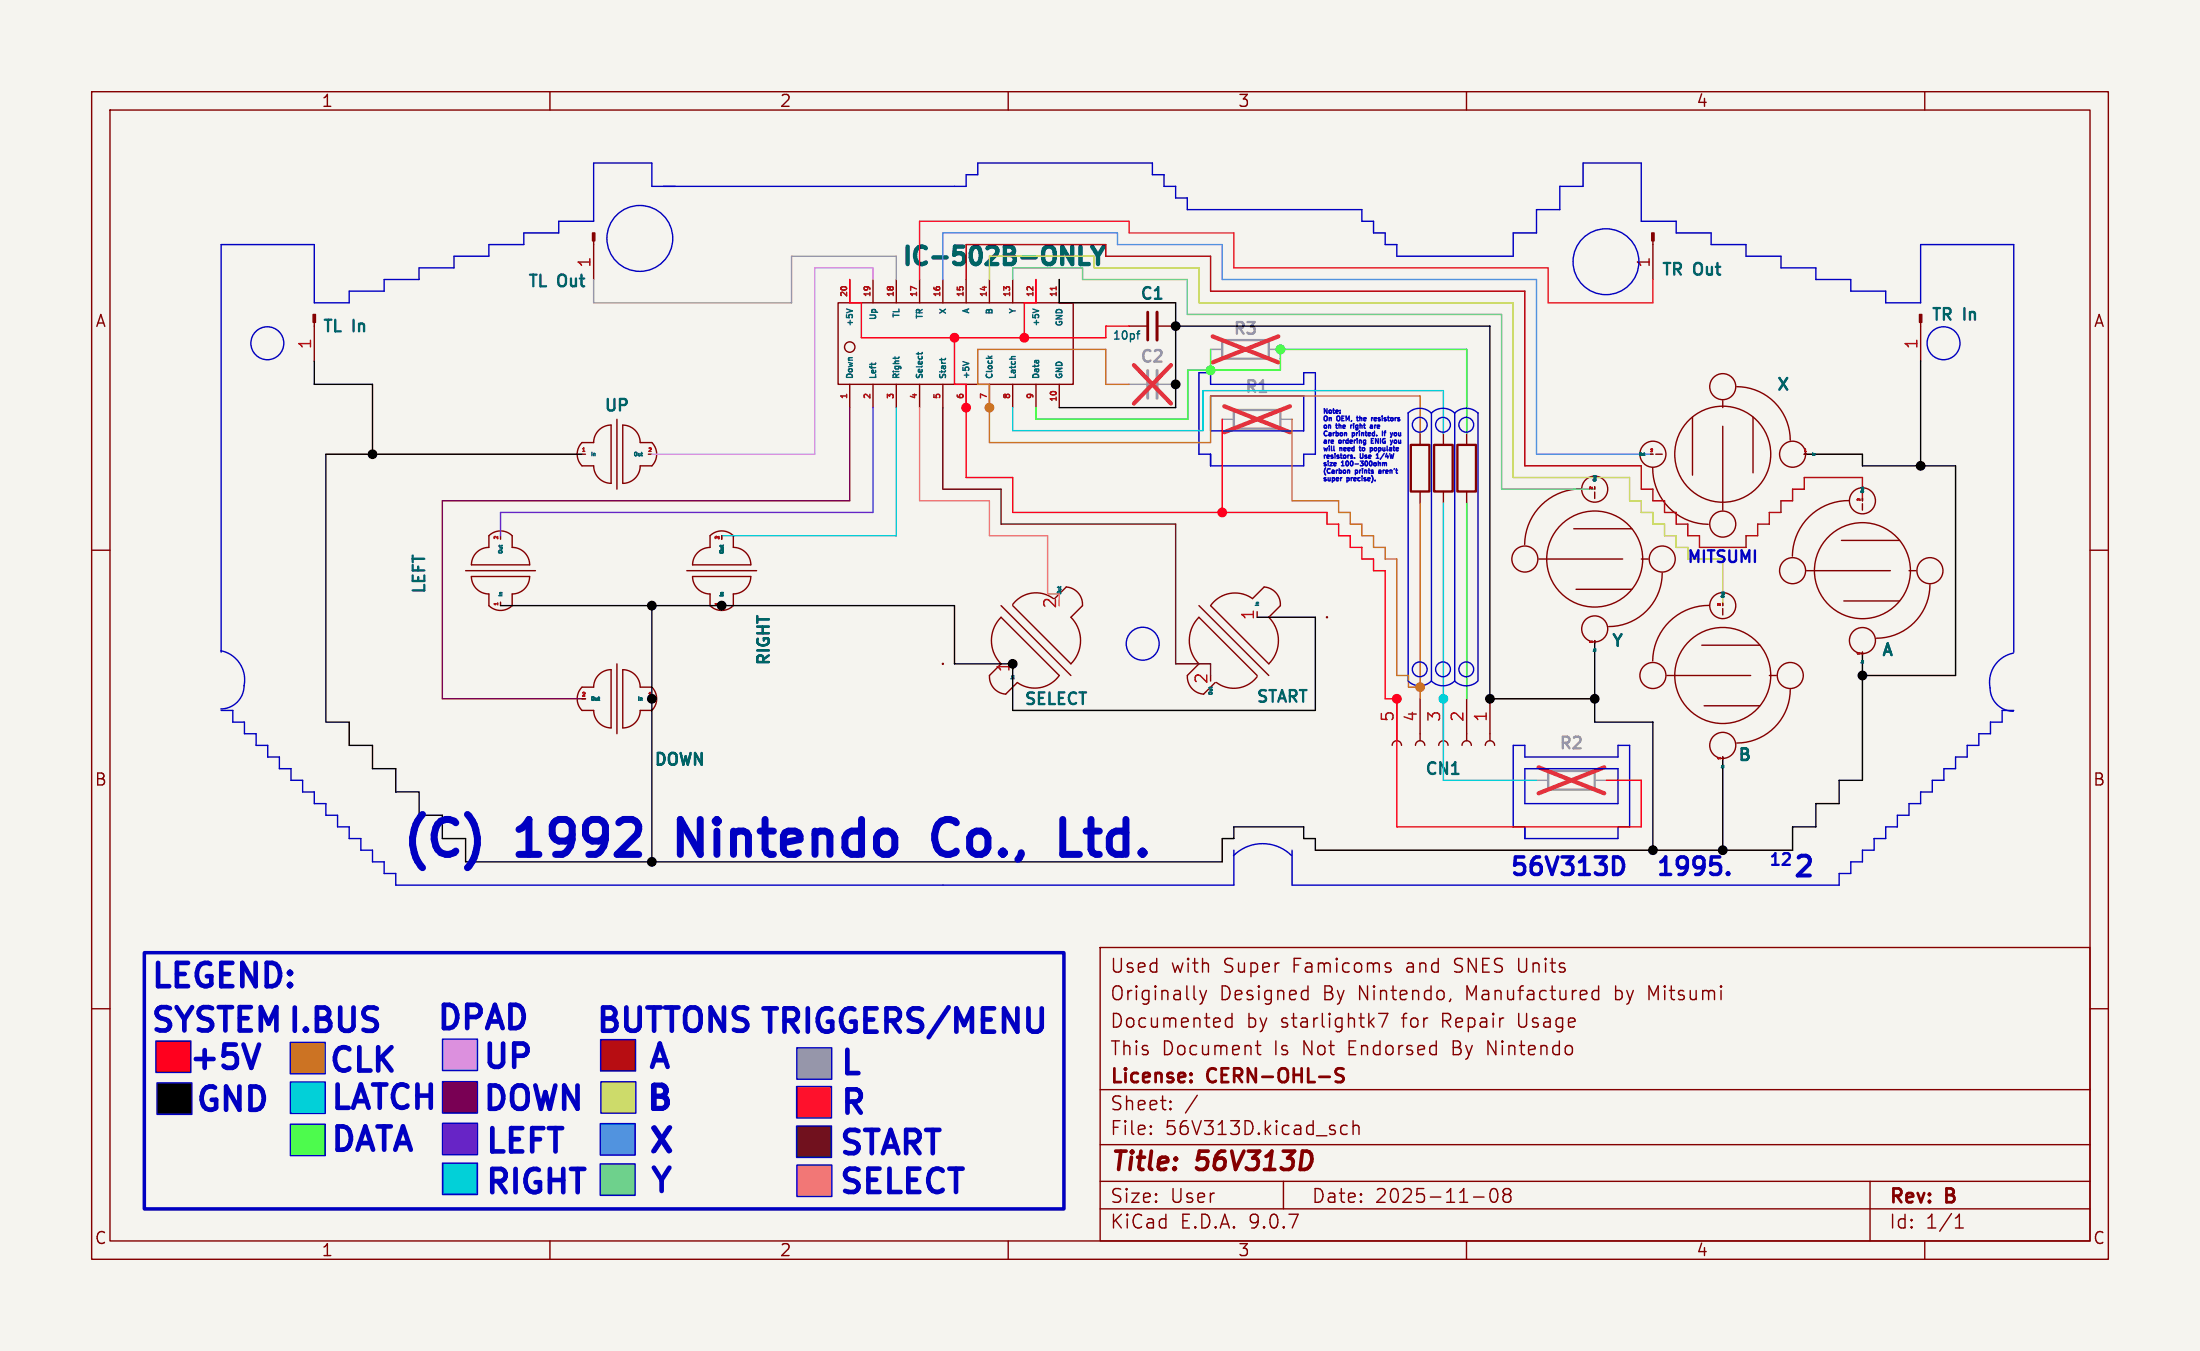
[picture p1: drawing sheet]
<svg xmlns="http://www.w3.org/2000/svg" width="240mm" height="147mm" viewBox="0 0 240 147" stroke-linecap="round" stroke-linejoin="round" font-family="sans-serif">
<path d="M0 0h240v147.3h-240z" fill="#f5f4ef" stroke="#f5f4ef" stroke-width=".11"/>
<g fill="none" stroke="#840000" stroke-width=".15">
<path d="M10 10h220v127.3h-220zM12 12h216v123.3h-216zM60 10v2M110 10v2M160 10v2M210 10v2M10 60h2M228 60h2M10 110h2M120 103.3h108v32h-108zM120 118.8h108M130.3 108.9l.2 .1"/>
<path d="M130.6 119.4l-1.3 2M130.9 108l.4 1M131.3 109l-.2 .4-.2 .1M131.6 108l-.3 1M134.4 110.5v1.5M134.4 111.1l-.4-.1-.3 .3v.4l.1 .2 .2 .1 .4-.1M137 114h.6M137.2 113.5v1.3l.1 .1 .3 .1M142.3 108l.4 .1M142.7 107.5v1.5M142.7 108.9l-.4 .1M150.4 110.5h1l-.6 1.5"/>
<path d="M151.3 105.5l.4 .1 .1 .2-.2 .2h-.3M151.3 105l.4 .1M158.3 108.9l-.2 .3M174.4 108.1l-.4-.1-.3 .3v.4l.1 .2 .2 .1 .4-.1M174.4 107.5v1.5M228 110h2M60 135.3v2M110 135.3v2M120 131.8h108M120 128.8h108M120 124.8h108M125.6 123.6v.1"/>
<path d="M125.6 123.6h-.1l.1 .1M125.6 122.8v.1M125.6 122.8h-.1l.1 .1M127.7 120.9h.1l-.1 .1M127.7 120.9h-.1l.1 .1M127.7 120.1v.1M127.7 120.9v.1M127.7 120.1h.1l-.1 .1M127.7 120.1h-.1l.1 .1M140 128.8v3M146.3 123.4l.3 .3 .4-.1M147 122.8l-.4-.1-.3 .3"/>
<path d="M147.6 122.8a.37 .37 0 0 1 .7 .1v.8M147.6 122.2v1.5M160 135.3v2M160.8 130.5h1.1M162.7 129.7a.36 .36 0 0 1 .4-.1 .36 .36 0 0 1 .2 .3 .88 .88 0 0 1-.2 1.2 .38 .38 0 0 1-.5-.3 1.28 1.28 0 0 1 .1-1.1zM164.3 130.2h-.2a.31 .31 0 0 1-.1-.4 .31 .31 0 0 1 .3-.2l.4 .1a.31 .31 0 0 1 .1 .3 .31 .31 0 0 1-.2 .2M164.3 130.2l-.3 .3 .1 .5 .2 .1 .4-.1 .1-.2v-.4l-.2-.2M164.3 130.2h.3M204 128.8v6.5M210 135.3v2M213.3 133.9h.9M213.3 132.8l.5-.4v1.5"/>
</g>
<path d="M146.6 116.6l-.6-.1a.36 .36 0 0 0-.3 .4 .36 .36 0 0 0 .3 .3 .55 .55 0 0 1 .6 .4 .38 .38 0 0 1-.3 .4l-.6-.1" fill="none" stroke="#840000" stroke-width=".3"/>
<path d="M86.9 122.8h3.8v3.4h-3.8z" fill="#551616"/>
<path d="M86.9 127h3.9v3.5h-3.9z" fill="#ff7878"/>
<path d="M86.9 118.5h3.8v3.4h-3.8z" fill="#f05"/>
<path d="M48.3 117.9h3.8v3.5h-3.8z" fill="#7f0050"/>
<path d="M48.3 113.3h3.8v3.4h-3.8z" fill="#d78ee6"/>
<path d="M65.6 118h3.8v3.4h-3.8z" fill="#c9d535"/>
<path d="M86.9 114.3h3.8v3.4h-3.8z" fill="#989898"/>
<path d="M65.5 122.5h3.8v3.5h-3.8z" fill="#4e90ff"/>
<path d="M65.5 113.4h3.8v3.4h-3.8z" fill="#af0000"/>
<path d="M17.1 118.1h3.8v3.4h-3.8z" fill="#000"/>
<path d="M31.7 113.7h3.8v3.4h-3.8z" fill="#cc731f"/>
<path d="M65.5 126.9h3.8v3.4h-3.8z" fill="#5bc96a"/>
<path d="M17 113.5h3.8v3.4h-3.8z" fill="#f00"/>
<path d="M48.3 126.8h3.8v3.5h-3.8z" fill="#00acb4"/>
<path d="M48.3 122.5h3.8v3.4h-3.8z" fill="#671dff"/>
<path d="M31.7 122.6h3.8v3.4h-3.8z" fill="#00ff03"/>
<path d="M31.7 118h3.8v3.4h-3.8z" fill="#00e7f6"/>
<path d="M133.3 37.1h5.1v2h-5.1zM134.6 44.7h5.1v2h-5.1zM168.9 84.1h5.1v2h-5.1z" fill="none" stroke="#9c9b98" stroke-width=".25"/>
<path d="M132.1 38.1h1.2M138.4 38.1h1.3M123.2 41.9h2M126.2 41.9h2.1M133.3 45.7h1.3M139.7 45.7h1.3M167.6 85.1h1.3M174 85.1h1.3" fill="none" stroke="#9c9b98" stroke-width=".15"/>
<path d="M123.7 39.8l4.1 4.2M127.8 39.8l-4.1 4.2M132.3 36.7l7.2 2.8M139.5 36.7l-7.2 2.8M133.6 44.3l7.1 2.8M140.7 44.3l-7.1 2.8M167.9 83.7l7.1 2.8M175 83.7l-7.1 2.8" fill="none" stroke="#e12e31" stroke-width=".46"/>
<path d="M153.9 48.5h2.1v5.1h-2.1zM156.5 48.5h2v5.1h-2zM159 48.5h2v5.1h-2z" fill="none" stroke="#840000" stroke-width=".25"/>
<g fill="none" stroke="#840000" stroke-width=".15">
<path d="M34.3 35.2v4.2M64.8 26.3v4.2M91.4 33h25.7v8.9h-25.7zM92.7 30.5v2.5M95.2 30.5v2.5M97.8 30.5v2.5M100.3 30.5v2.5M102.9 30.5v2.5M105.4 30.5v2.5M107.9 30.5v2.5M110.5 30.5v2.5M113 30.5v2.5"/>
<path d="M115.6 30.5v2.5M123.2 35.6h2M126.2 35.6h2.1M180.3 26.3v4.2M209.5 35.2v4.2M53.3 58.4a1.8 1.8 0 0 1 2.6 0v1.3a1.91 1.91 0 0 1 1.9 1.9h-6.4a1.91 1.91 0 0 1 1.9-1.9zM54.6 58.4v.4M63.5 48.3h1.3a1.9 1.9 0 0 1 1.9-1.9v6.3a1.91 1.91 0 0 1-1.9-1.9h-1.3a1.8 1.8 0 0 1 0-2.5zM63.5 49.5h.4M67.3 45.7v7.6M67.9 46.4a1.91 1.91 0 0 1 1.9 1.9h1.3a1.8 1.8 0 0 1 0 2.5h-1.3a1.91 1.91 0 0 1-1.9 1.9zM70.7 49.5h.4"/>
<path d="M78.7 58.4v.4M92.7 41.9v2.6M95.2 41.9v2.6M97.8 41.9v2.6M100.3 41.9v2.6M102.9 41.9v2.6M105.4 41.9v2.6M107.9 41.9v2.6M110.5 41.9v2.6M113 41.9v2.6M115.6 41.9v2.6M154.9 47.2v1.3"/>
<path d="M154.9 53.6v1.3M157.5 47.2v1.3M157.5 53.6v1.3M160 47.2v1.3M160 53.6v1.3M171.7 57.7h6.4M172.5 53.3a6.1 6.1 0 0 0-6.2 6.1M174 53.1v.2M174 53.7v.7M180.1 49.5h.2M180.3 51a6.1 6.1 0 0 0 6.1 6.2M180.7 49.5h.7"/>
<path d="M184.7 45.5v6.3M188 43.7v.7M188 46.5v9.1M189.5 42.2a5.8 5.8 0 0 1 5.8 5.8M191.3 45.5v6.1M196.8 49.5h.3M200.9 58.9h6.4M201.7 54.6a6.1 6.1 0 0 0-6.1 6M203.2 54.4v.2M203.2 54.9v.7M50.8 62.2h7.6M51.4 62.9h6.4a1.91 1.91 0 0 1-1.9 1.9v1.2a1.8 1.8 0 0 1-2.6 0v-1.2a1.9 1.9 0 0 1-1.9-1.9z"/>
<path d="M54.6 65.7v.3M63.5 74.9h1.3a1.91 1.91 0 0 1 1.9-1.9v6.4a1.91 1.91 0 0 1-1.9-1.9h-1.3a1.8 1.8 0 0 1 0-2.6zM63.5 76.2h.4M67.3 72.4v7.6M67.9 73a1.91 1.91 0 0 1 1.9 1.9h1.3a1.8 1.8 0 0 1 0 2.6h-1.3a1.9 1.9 0 0 1-1.9 1.9zM70.7 76.2h.4M74.9 62.2h7.6M75.6 62.9h6.3a1.91 1.91 0 0 1-1.9 1.9v1.2a1.8 1.8 0 0 1-2.5 0v-1.2a1.9 1.9 0 0 1-1.9-1.9zM78.7 65.7v.3M81.9 61.6h-6.3a1.91 1.91 0 0 1 1.9-1.9v-1.3a1.8 1.8 0 0 1 2.5 0v1.3a1.91 1.91 0 0 1 1.9 1.9M107.9 73.7l1.3-1.3a3.6 3.6 0 0 1 0-5.1l6.4 6.4a3.3 3.3 0 0 1-4.6 .7l-1.3 1.3a1.91 1.91 0 0 1-1.7-2M109.2 66l7.6 7.7"/>
<path d="M114.9 65.3a3.2 3.2 0 0 0-4.4 .6M115.1 65.3l1.2-1.3a1.91 1.91 0 0 1 1.8 2l-1.3 1.3a3.6 3.6 0 0 1 0 5.1l-6.3-6.4M130.8 66l7.6 7.7M137.2 73.7l-6.4-6.4a3.6 3.6 0 0 0 0 5.1l-1.3 1.3a1.91 1.91 0 0 0 1.8 2l1.3-1.3M137.2 73.8a3.2 3.2 0 0 1-4.5 .6M139.7 66a1.91 1.91 0 0 0-1.8-2l-1.2 1.3a3.3 3.3 0 0 0-4.6 .7l6.3 6.4a3.6 3.6 0 0 0 0-5.1l1.3-1.3M152.4 76.2v4.6M154.9 76.2v4.6M157.5 76.2v4.6M160 76.2v4.6M162.6 76.2v4.6M167.9 61h9.1"/>
<path d="M172 64.3h6.1M174 69.9v.2M179.1 61h.7M181.4 62.5a5.8 5.8 0 0 1-5.9 5.8M181.9 73.7h9.1M185.7 70.4h6.3M185.9 77h6.1M186.5 66a6.1 6.1 0 0 0-6.2 6.1M188 65.8v.2M188 66.4v.7M193 73.7h.8M195.3 75.2a5.8 5.8 0 0 1-5.8 5.8"/>
<path d="M197.1 62.2h9.1M201.2 65.5h6.1M203.2 71.1v.3M208.3 62.2h.7M210.6 63.8a5.8 5.8 0 0 1-5.9 5.8M151.9 81.3a.51 .51 0 0 1 .5-.5 .51 .51 0 0 1 .5 .5M154.4 81.3a.51 .51 0 0 1 .5-.5 .51 .51 0 0 1 .5 .5M157 81.3a.51 .51 0 0 1 .5-.5 .51 .51 0 0 1 .5 .5M159.5 81.3a.51 .51 0 0 1 .5-.5 .51 .51 0 0 1 .5 .5M162.1 81.3a.51 .51 0 0 1 .5-.5 .51 .51 0 0 1 .5 .5M188 82.6v.2"/>
<circle cx="92.7" cy="37.8" r=".57"/>
<circle cx="174" cy="53.3" r="1.42"/>
<circle cx="180.3" cy="49.5" r="1.42"/>
<circle cx="188" cy="49.5" r="5.2"/>
<circle cx="188" cy="42.2" r="1.42"/>
<circle cx="188" cy="57.1" r="1.42"/>
<circle cx="195.6" cy="49.5" r="1.42"/>
<circle cx="203.2" cy="54.6" r="1.42"/>
<circle cx="166.4" cy="61" r="1.42"/>
<circle cx="174" cy="61" r="5.2"/>
<circle cx="174" cy="68.6" r="1.42"/>
<circle cx="180.3" cy="73.7" r="1.42"/>
<circle cx="181.4" cy="61" r="1.42"/>
<circle cx="188" cy="73.7" r="5.2"/>
<circle cx="188" cy="66" r="1.42"/>
<circle cx="195.3" cy="73.7" r="1.42"/>
<circle cx="195.6" cy="62.2" r="1.42"/>
<circle cx="203.2" cy="62.2" r="5.2"/>
<circle cx="203.2" cy="69.8" r="1.42"/>
<circle cx="210.6" cy="62.2" r="1.42"/>
<circle cx="188" cy="81.3" r="1.42"/>
</g>
<g fill="none" stroke="#006464" stroke-width=".15">
<path d="M92.4 33.7l.6 .2-.6 .2M95.1 39.6v.2M95.5 39.6h.1M97.7 38.9v.3M98.1 38.9l-.1 .2M100.2 38.4v.3M100.6 38.4l-.1 .2h-.5M102.7 39.1v.2M103.2 39.1l-.1 .1h-.6M105.1 39.4l.6 .2M107.8 38.8l.3 .3M108.2 38.8l-.2 .2"/>
<path d="M110.8 38.9h-.4v.2M112.7 33.7l.6 .2-.6 .2M124 36.4h.4M124.4 36.1l-.3 .1v.8M54.5 59.4v.2M54.8 59.4l-.1 .1h-.3M64.6 49.3v.4M69.2 49.4l.1-.1 .2 .1M69.9 49.4h.2M70 49.3v.3l.1 .1M78.7 59.4v.2M78.9 59.4v.1h-.4"/>
<path d="M173.8 52.4h.1M173.8 51.9h.3M173.9 52.4h.1M173.9 51.9v.1M173.9 52h.2M173.9 52.2h.2M174 52.3h-.1l-.1 .1M174.1 51.9h.1M178.9 49.6v-.2h.1l.1 .2M179.2 49.5v.1M179.3 49.5v.1M179.3 49.6h-.1"/>
<path d="M179.4 49.5h.1M179.4 49.4l.1 .2M197.8 49.4v.2M197.9 49.5v.1M197.9 49.5h.1v.1M203.1 53.6v.1h.1M203.1 53.2h.2M203.1 53.6h.1M203.1 53.1v.1M203.1 53.3h.2M203.1 53.4h.2M203.2 53.5l-.1 .1"/>
<path d="M203.3 53.1v.1M54.4 65h.4M54.5 60l-.1 .1 .1 .2M64.6 76.1l.1-.1 .1 .1M65.3 76v.3M69.7 76v.4M69.9 76.1h.1v.3M78.5 65h.4M78.7 60l-.2 .1 .2 .2M110.3 74h.3M110.4 73.8h.2M110.4 73.8h.1"/>
<path d="M115.4 64h.3M115.5 64.5l-.1 .1 .1 .2M115.5 64v.1M115.7 64h.1M132 75.5l-.1 .1 .1 .1M137 66h.3M173.8 71h.3M173.9 70.8v.1M173.9 70.9h.2M174.1 70.8h-.2M187.8 65l.1 .1h.1M187.8 64.6h.2"/>
<path d="M187.8 65h.1M187.9 64.6v.1M187.9 64.7h.2M187.9 64.9h.1M188 65h-.2M188.1 64.6h.1M203.1 72.3h.2M203.1 72.2h.2M203.2 72.1v.1M203.3 72l-.1 .1M187.8 83.7h.3M187.9 83.6h.2"/>
<path d="M187.9 83.6h.1M188.1 83.5h-.2v.1"/>
</g>
<g fill="none" stroke="#a90000" stroke-width=".15">
<path d="M100 31.5l-.6-.3v.5M107.4 31.2v.4M112.1 31.3h.2M112.7 31.3v.4M115.2 31.3v.3M54.3 58.5v.2l-.2-.2h-.2M63.6 49.2h.2M71 48.9h.1M71 48.9v.1l-.2 .2h.2M78.4 58.5v.2l-.2-.2h-.1M92.4 43v.4M173.5 53.2h-.1"/>
<path d="M173.5 53.2h.1M173.7 53.1v.2l-.2-.1M180.2 49l.1 .1-.2 .1h.2M196.9 49.2h.1M196.9 49.1l.1-.1v.2M202.9 54.4v.2l-.2-.2v.1M54.3 65.7v.3M63.8 75.5v.2l-.2 .2h.2M70.8 75.9h.2M78.4 65.7v.3M173.7 69.9v.1M173.7 70h-.3h.1"/>
<path d="M187.7 65.8v.2l-.2-.2-.1 .1M202.9 71.2v.1M202.9 71.2h-.2v.1M187.7 82.6v.1M187.7 82.7h-.3h.1"/>
</g>
<path d="M125.2 40.4v3" fill="none" stroke="#9c9b98" stroke-width=".3"/>
<path d="M126.2 40.4v3" fill="none" stroke="#9c9b98" stroke-width=".33"/>
<g fill="#840000" stroke="#840000" stroke-width=".11">
<circle cx="144.8" cy="67.3" r=".08"/>
<circle cx="102.9" cy="72.4" r=".08"/>
</g>
<g fill="#840000" stroke="#840000" stroke-width=".15">
<path d="M209.4 34.3h.3v.9h-.3z"/>
<path d="M180.2 25.4h.3v.9h-.3z"/>
<path d="M64.6 25.4h.3v.9h-.3z"/>
<path d="M34.2 34.3h.2v.9h-.2z"/>
</g>
<path d="M117.9 26.9v1.9h.9M119.2 26.9l.6 1M119.8 27.9v.9M120.4 26.9l-.6 1" fill="none" stroke="#006464" stroke-width=".48"/>
<path d="M125.2 34v3.1" fill="none" stroke="#840000" stroke-width=".3"/>
<path d="M126.2 34v3.1" fill="none" stroke="#840000" stroke-width=".33"/>
<g fill="none" stroke="#0000c2" stroke-width=".15">
<path d="M130.8 40.6h1.3v1.3h10.1v-1.3h1.3v8.9h-1.3v1.3h-10.1v-1.3h-1.3zM132.1 43.2h10.1v3.8h-10.1zM144.8 44.6v.5l-.3-.5v.5M145.3 48.6v.5M145.5 44.6v.4M145.5 48.6v.5l.1 .1M145.7 49.5h-.1M145.7 49.5h.1M145.8 50.8h-.1M145.8 50.5v.1h-.3M145.8 46.2v.4M146.1 46.2v.5"/>
<path d="M146.2 45h.1M146.2 44.8h.1M146.3 49.5v.4M146.5 50.3v.5M146.9 47.2v.3M147 51.3v.3M147.1 51.3h-.1M147.1 47.8v.5M147.2 51.3l.1 .3M147.4 46.4v.3M147.4 49.7v.1l.2 .1M147.4 50.3h.1"/>
<path d="M147.6 49.9h-.3M147.6 49.9h.1M147.7 48.6v.6M147.8 49.9v.1M148 45.5h.2M148.1 45.4v.4l.1 .1M148.4 48.6v.5l.1 .1M148.4 45.4v.5M148.4 46.2v.5M148.4 49.5v.4M148.7 49.5v.4M148.8 46.2v.4"/>
<path d="M149 47v.4M149.4 51.1v.4M149.6 47.8v.5h.3M149.6 48.8l.1 .1-.1 .3M149.7 46.4v.3M149.7 46.5l-.2 .1 .1 .1h.1M149.7 45.5h.1M149.9 45.7h.3v-.1h-.3l.1 .3h.2M150 47v.5M150 48.8v.3h.2M150 46.4v.3M150 52.4h.1"/>
<path d="M150.1 46.4l-.1 .1M150.2 50h.2M150.2 47.5h.1M150.3 49.5v.5M150.4 50.3v.5M150.6 51.3l.1 .3M150.7 51.4l-.3 .1 .1 .1h.2M150.8 45.4h.1M150.8 47v.5M150.8 50.5v.3M150.9 50.5h-.1M151 49.4l-.4 .7"/>
<path d="M151 50.5h.1M151 50.5v.3M151.1 47.1v.4M151.1 50.5h-.1M151.2 50.5l.1 .3M151.3 48.6v.5M151.5 45.4v.4M152.1 48.6v.5M152.1 51.1v.1M152.4 48.3h-.1M152.4 51.1v.4M152.4 47.3l-.1-.1-.2 .1 .1 .2h.1l.1-.1"/>
<path d="M152.4 48.1l-.1-.1-.2 .1v.2h.2M152.4 48.2v.1M153.6 45a1.8 1.8 0 0 1 2.6 0 1.8 1.8 0 0 1 2.5 0 1.8 1.8 0 0 1 2.5 0M153.6 45v29.2M156.2 45v29.2M158.7 45v29.2M161.3 45v29.2M24.1 71a3.3 3.3 0 0 1 2.5 4 2.54 2.54 0 0 1-2.5 2.3M24.1 71.1v-44.4h10.2v6.3h3.8v-1.2h3.8v-1.3h3.8v-1.3h3.8v-1.3h3.8v-1.2h3.8v-1.3h3.9v-1.3h3.8v-6.3h6.3v2.5h34.3v-1.2h1.3v-1.3h19v1.3h1.3v1.2h1.3v1.3h1.2v1.3h19.1v1.2h1.3v1.3h1.2v1.3h1.3v1.2h12.7v-2.5h2.5v-2.5h2.6v-2.6h2.5v-2.5h6.4v6.3h3.8v1.3h3.8v1.3h3.8v1.2h3.8v1.3h3.8v1.3h3.8v1.3h3.8v1.2h3.8v-6.3h10.2v44.4M24.1 77.5h1.3v1.2h1.3v1.3h1.2v1.3h1.3v1.3h1.3v1.2h1.2v1.3h1.3v1.3h1.3v1.2h1.3v1.3h1.2v1.3h1.3v1.2h1.3v1.3h1.2v1.3h1.3M153.6 74.3a1.8 1.8 0 0 0 2.6 0 1.8 1.8 0 0 0 2.5 0 1.8 1.8 0 0 0 2.5 0M219.7 71.2a3.4 3.4 0 0 0-1.5 5.9l.8 .4 .7 .1"/>
<path d="M219.7 77.5h-1.3v1.2h-1.2v1.3h-1.3v1.3h-1.3v1.3h-1.2v1.2h-1.3v1.3h-1.3v1.3h-1.3v1.2h-1.2v1.3h-1.3v1.3h-1.3v1.2h-1.2v1.3h-1.3v1.3h-1.3v1.3h-1.2v1.2h-59.7v-3.8M134.6 93.3a4.5 4.5 0 0 1 6.3 0M134.6 92.7v3.8h-91.4M165.1 81.3h1.3v1.3h10.1v-1.3h1.3v8.9h-1.3v1.2h-10.1v-1.2h-1.3zM166.4 83.8h10.1v3.8h-10.1zM17 113.5h3.8v3.4h-3.8zM17.1 118.1h3.8v3.4h-3.8zM31.7 113.7h3.8v3.4h-3.8zM31.7 118h3.8v3.4h-3.8zM48.3 117.9h3.8v3.5h-3.8zM48.3 113.3h3.8v3.4h-3.8zM65.5 113.4h3.8v3.4h-3.8z"/>
<path d="M65.6 118h3.8v3.4h-3.8zM86.9 118.5h3.8v3.4h-3.8zM86.9 114.3h3.8v3.4h-3.8zM31.7 122.6h3.8v3.4h-3.8zM48.3 126.8h3.8v3.5h-3.8zM48.3 122.5h3.8v3.4h-3.8zM65.5 126.9h3.8v3.4h-3.8zM65.5 122.5h3.8v3.5h-3.8zM86.9 122.8h3.8v3.4h-3.8zM86.9 127h3.9v3.5h-3.9z"/>
<circle cx="29.2" cy="37.4" r="1.8"/>
<circle cx="69.8" cy="26" r="3.6"/>
<circle cx="175.2" cy="28.5" r="3.6"/>
<circle cx="212" cy="37.4" r="1.8"/>
<circle cx="154.9" cy="46.3" r=".81"/>
<circle cx="157.4" cy="46.3" r=".81"/>
<circle cx="160" cy="46.3" r=".81"/>
<circle cx="124.7" cy="70.2" r="1.8"/>
<circle cx="154.9" cy="73" r=".81"/>
<circle cx="157.4" cy="73" r=".81"/>
<circle cx="160" cy="73" r=".81"/>
</g>
<path d="M123.2 41.9h-2.6v-3.8h-13.9v3.8h1.2v6.4h24.2v-5.1h22.8v4M141 45.7v8.9h5v1.3h1.3v1.3h1.3v1.2h1.3v1.3h1.2v1.3h1.3v12.7h1.3v1.2h1.2M154.9 54.9v21.3" fill="none" stroke="#cc731f" stroke-width=".15"/>
<path d="M100.3 30.5v-6.4h22.9v1.3h11.4v3.8h34.3v3.8h11.4v-2.5" fill="none" stroke="#f05" stroke-width=".15"/>
<path d="M102.9 30.5v-5.1h19v1.3h11.4v3.8h34.3v19h12.7" fill="none" stroke="#4e90ff" stroke-width=".15"/>
<path d="M105.4 30.5v-3.8h15.2v1.2h11.5v3.9h34.3v19h12.7v2.5h1.2v1.3h1.3v1.3h1.3v1.3h1.2v1.2h1.3v1.3h5.1v-1.3h1.3v-1.2h1.2v-1.3h1.3v-1.3h1.3v-1.3h1.2v-1.2h6.4v2.5" fill="none" stroke="#af0000" stroke-width=".15"/>
<path d="M92.7 30.5v2.5h1.3v3.8h26.6v-1.2h2.6M104.1 36.8v5.1h1.3v10.2h5.1v3.8h34.3v1.3h1.2v1.2h1.3v1.3h1.3v1.3h1.3v1.2h1.2v14h1.3v14h26.7v-5.1h-3.8M113 30.5v2.5h-1.2v3.8M133.3 45.7v10.2" fill="none" stroke="#f00" stroke-width=".15"/>
<path d="M100.3 44.5v10.1h7.6v3.8h6.4v6.4h1.3v1.2" fill="none" stroke="#ff7878" stroke-width=".15"/>
<path d="M34.3 39.4v2.5h6.3v7.6M115.6 30.5v2.5h12.7v11.5h-12.7M128.3 35.6h34.3v40.6h11.4M209.5 39.4v11.4M63.5 49.5h-27.9v29.2h2.5v2.6h2.5v2.5h2.6v2.6h2.5v2.5M196.8 49.5h6.4v1.3h10.2v22.9h-10.2M54.6 66h49.5v6.4h6.4v5.1h33v-10.2h-6.3M71.1 66v28M174 69.9v8.8h6.3v14M203.2 71.1v14h-2.5v2.5h-2.6v2.6h-2.5v2.5h-52.1v-1.3h-1.3v-1.2h-7.6v1.2h-1.3v2.6h-82.5M188 82.6v10.1" fill="none" stroke="#000" stroke-width=".15"/>
<path d="M102.9 44.5v8.8h6.3v3.9h19.1v15.2h3.8v1.3" fill="none" stroke="#551616" stroke-width=".15"/>
<path d="M110.5 44.5v2.5h20.8v-4.4h26.2v4.6M157.5 54.9v30.2h10.1" fill="none" stroke="#00e7f6" stroke-width=".15"/>
<path d="M110.5 29.2h7.6v1.3h11.4v3.8h34.3v19h10.2" fill="none" stroke="#5bc96a" stroke-width=".15"/>
<path d="M95.2 30.5v-1.3h-6.3v20.3h-17.8" fill="none" stroke="#d78ee6" stroke-width=".15"/>
<path d="M132.1 38.1v2.3h-2.5v5.3h-16.6v-1.2M139.7 39.1h.1M132.1 40.4h7.6v-2.3h20.3v9.1M160 54.9v21.3" fill="none" stroke="#00ff03" stroke-width=".15"/>
<path d="M107.9 27.9h11.5v1.3h11.4v3.8h34.3v19.1h12.7v2.5h1.3v1.3h1.2v1.3h1.3v1.2h1.3v1.3h1.2v1.3h3.9v5" fill="none" stroke="#c9d535" stroke-width=".15"/>
<path d="M97.8 27.9h-11.4v5.1h-21.6v-2.5" fill="none" stroke="#989898" stroke-width=".15"/>
<path d="M92.7 44.5v10.1h-44.4v21.6h15.2" fill="none" stroke="#7f0050" stroke-width=".15"/>
<path d="M95.2 44.5v11.4h-40.6v2.5" fill="none" stroke="#671dff" stroke-width=".15"/>
<path d="M97.8 44.5v13.9h-19.1" fill="none" stroke="#00acb4" stroke-width=".15"/>
<path d="M28.3 113.9l-.9 2.5M113.7 110v2l-.2 .3-.3 .2" fill="none" stroke="#0000c2" stroke-width=".51"/>
<path d="M176 93.4h.5a1.04 1.04 0 0 1 .5 1.7l-.2 .2-.3 .1h-.5M188.5 95.2l.1 .1-.1 .1M188.5 95.2l-.1 .1 .1 .1M188.5 95.2v.2M15.7 103.9h100.4v27.9h-100.4z" fill="none" stroke="#0000c2" stroke-width=".38"/>
<path d="M103.6 89.4a1.28 1.28 0 0 0-1.4 .9 2.44 2.44 0 0 0 .5 2.7l.6 .2h.3M116 93.2h1.8M118.5 90.6h1.4" fill="none" stroke="#0000c2" stroke-width=".76"/>
<g fill="#000" stroke="#000" stroke-width=".15">
<circle cx="128.3" cy="35.6" r=".46"/>
<circle cx="40.6" cy="49.5" r=".46"/>
<circle cx="128.3" cy="41.9" r=".46"/>
<circle cx="209.5" cy="50.8" r=".46"/>
<circle cx="71.1" cy="76.2" r=".46"/>
<circle cx="71.1" cy="66" r=".46"/>
<circle cx="78.7" cy="66" r=".46"/>
<circle cx="110.5" cy="72.4" r=".46"/>
<circle cx="162.6" cy="76.2" r=".46"/>
<circle cx="174" cy="76.2" r=".46"/>
<circle cx="203.2" cy="73.7" r=".46"/>
<circle cx="71.1" cy="94" r=".46"/>
<circle cx="180.3" cy="92.7" r=".46"/>
<circle cx="188" cy="92.7" r=".46"/>
</g>
<g fill="#00ff03" stroke="#00ff03" stroke-width=".15">
<circle cx="132.1" cy="40.4" r=".46"/>
<circle cx="139.7" cy="38.1" r=".46"/>
</g>
<g fill="#f00" stroke="#f00" stroke-width=".15">
<circle cx="152.4" cy="76.2" r=".46"/>
<circle cx="111.8" cy="36.8" r=".46"/>
<circle cx="133.3" cy="55.9" r=".46"/>
<circle cx="105.4" cy="44.5" r=".46"/>
<circle cx="104.1" cy="36.8" r=".46"/>
</g>
<g fill="#cc731f" stroke="#cc731f" stroke-width=".15">
<circle cx="107.9" cy="44.5" r=".46"/>
<circle cx="154.9" cy="74.9" r=".46"/>
</g>
<circle cx="157.5" cy="76.2" r=".46" fill="#00e7f6" stroke="#00e7f6" stroke-width=".15"/>
<g font-size="5.3" fill="#0000c2">
<text x="43.3" y="94.5">(C)</text>
<text x="56.7" y="94.5">1992</text>
<text x="75.6" y="94.5">Nintendo</text>
<text x="105.1" y="94.5">Co.,</text>
<text x="120.4" y="94.5">Ltd.</text>
</g>
<g font-size="3.5" fill="#0000c2">
<text x="16.1" y="113.2">SYSTEMI.BUS</text>
<text x="16.1" y="108.4">LEGEND:</text>
<text x="47.3" y="113">DPAD</text>
<text x="64.7" y="113.3">BUTTONS TRIGGERS/MENU</text>
<text x="20.3" y="117.3">+5V</text>
<text x="35.6" y="117.6">CLK</text>
<text x="52.3" y="117.2">UP</text>
<text x="70.4" y="117.2">A</text>
<text x="91.3" y="117.9">L</text>
<text x="21" y="121.9">GND</text>
<text x="35.7" y="121.7">LATCH</text>
<text x="52.3" y="121.8">DOWN</text>
<text x="70.2" y="121.8">B</text>
<text x="91.3" y="122.2">R</text>
<text x="35.7" y="126.3">DATA</text>
<text x="52.6" y="130.9">RIGHT</text>
<text x="52.6" y="126.4">LEFT</text>
<text x="70.4" y="126.4">X</text>
<text x="70.6" y="130.8">Y</text>
<text x="91.2" y="130.9">SELECT</text>
<text x="91.2" y="126.6">START</text>
</g>
<text font-size="3" fill="#0000c2" x="195.4" y="96.2">2</text>
<g font-size="2.8" fill="#840000">
<text x="121" y="128.2">Title:</text>
<text x="130.7" y="128.2">56V313D</text>
</g>
<text font-size="2.7" fill="#989898" x="98" y="29.6">IC-502B-ONLY</text>
<g font-size="2.7" fill="#0000c2">
<text x="164.5" y="96">56V313D</text>
<text x="180.4" y="96">1995.</text>
</g>
<g font-size="2.1" fill="#840000">
<text x="121" y="106.3">Used</text>
<text x="127.8" y="106.3">with</text>
<text x="133.6" y="106.3">Super</text>
<text x="141.2" y="106.3">Famicoms</text>
<text x="153.7" y="106.3">and</text>
<text x="159.1" y="106.3">SNES Units</text>
<text x="121" y="112.3">Documented</text>
<text x="121" y="109.3">Originally</text>
<text x="133" y="109.3">Designed</text>
<text x="136" y="112.3">by</text>
<text x="139.8" y="112.3">starlightk7</text>
<text x="144.4" y="109.3">By</text>
<text x="148.4" y="109.3">Nintendo,</text>
<text x="153.1" y="112.3">for</text>
<text x="157.6" y="112.3">Repair</text>
<text x="160.2" y="109.3">Manufactured</text>
<text x="166" y="112.3">Usage</text>
<text x="176.6" y="109.3">by</text>
<text x="180.4" y="109.3">Mitsumi</text>
<text x="121" y="118.5">License:</text>
<text x="121" y="115.3">This</text>
<text x="126.8" y="115.3">Document</text>
<text x="131.8" y="118.5">CERN-OHL-S</text>
<text x="139.1" y="115.3">Is</text>
<text x="142.3" y="115.3">Not</text>
<text x="147.4" y="115.3">Endorsed</text>
<text x="158.9" y="115.3">By</text>
<text x="162.8" y="115.3">Nintendo</text>
<text x="121" y="124">File:</text>
<text x="121" y="121.3">Sheet:</text>
<text x="127.1" y="124">56V313D.kicad_sch</text>
<text x="121" y="131.4">Size:</text>
<text x="127.7" y="131.4">User</text>
<text x="143" y="131.4">Date:</text>
<text x="150" y="131.4">2025-11-08</text>
<text x="206" y="131.6">Rev:</text>
<text x="212.4" y="131.6">B</text>
<text x="121" y="134.2">KiCad</text>
<text x="128.8" y="134.2">E.D.A.</text>
<text x="136.3" y="134.2">9.0.7</text>
<text x="206" y="134.2">Id:</text>
<text x="210.1" y="134.2">1/1</text>
</g>
<g font-size="1.8" fill="#840000">
<text x="35" y="11.9">1</text>
<text x="85" y="11.9">2</text>
<text x="135" y="11.9">3</text>
<text x="185" y="11.9">4</text>
<text x="10.3" y="35.9">A</text>
<text x="228.4" y="35.9">A</text>
<text x="10.3" y="85.9">B</text>
<text x="228.3" y="85.9">B</text>
<text x="10.3" y="135.9">C</text>
<text x="35" y="137.2">1</text>
<text x="85" y="137.2">2</text>
<text x="135" y="137.2">3</text>
<text x="185" y="137.2">4</text>
<text x="228.3" y="135.9">C</text>
</g>
<g font-size="1.8" fill="#a90000">
<text x="64.5" y="29.3" transform="rotate(-90 64.5 29.3)">1</text>
<text x="180.1" y="29.3" transform="rotate(-90 180.1 29.3)">1</text>
<text x="34" y="38.2" transform="rotate(-90 34 38.2)">1</text>
<text x="209.3" y="38.2" transform="rotate(-90 209.3 38.2)">1</text>
<text x="115.3" y="66.4" transform="rotate(-90 115.3 66.4)">2</text>
<text x="136.9" y="67.7" transform="rotate(-90 136.9 67.7)">1</text>
<text x="110.2" y="73.4" transform="rotate(-90 110.2 73.4)">1</text>
<text x="131.8" y="74.7" transform="rotate(-90 131.8 74.7)">2</text>
<text x="152.1" y="78.8" transform="rotate(-90 152.1 78.8)">5</text>
<text x="154.7" y="78.8" transform="rotate(-90 154.7 78.8)">4</text>
<text x="157.2" y="78.8" transform="rotate(-90 157.2 78.8)">3</text>
<text x="159.8" y="78.8" transform="rotate(-90 159.8 78.8)">2</text>
<text x="162.3" y="78.8" transform="rotate(-90 162.3 78.8)">1</text>
</g>
<g font-size="1.8" fill="#006464">
<text x="57.4" y="31.7">TL</text>
<text x="60.9" y="31.7">Out</text>
<text x="124.2" y="33">C1</text>
<text x="181.1" y="30.4">TR</text>
<text x="184.9" y="30.4">Out</text>
<text x="210.6" y="35.3">TR</text>
<text x="214.3" y="35.3">In</text>
<text x="35.1" y="36.6">TL</text>
<text x="38.5" y="36.6">In</text>
<text x="65.8" y="45.2">UP</text>
<text x="193.7" y="42.9">X</text>
<text x="46.7" y="64.9" transform="rotate(-90 46.7 64.9)">LEFT</text>
<text x="175.7" y="70.9">Y</text>
<text x="205.2" y="71.9">A</text>
<text x="84.3" y="72.8" transform="rotate(-90 84.3 72.8)">RIGHT</text>
<text x="111.6" y="77.2">SELECT</text>
<text x="136.9" y="77">START</text>
<text x="71.2" y="83.8">DOWN</text>
<text x="189.5" y="83.3">B</text>
<text x="155.3" y="84.8">CN1</text>
</g>
<g font-size="1.8" fill="#939391">
<text x="124.2" y="39.9">C2</text>
<text x="134.4" y="36.8">R3</text>
<text x="135.7" y="43.2">R1</text>
<text x="170" y="82">R2</text>
</g>
<g font-size="1.8" fill="#0000c2">
<text x="183.9" y="61.7">MITSUMI</text>
<text x="192.8" y="94.7">12</text>
</g>
<text font-size="1.2" fill="#006464" x="121.3" y="37.2">10pf</text>
<g font-size=".9" fill="#a90000">
<text x="92.5" y="32.5" transform="rotate(-90 92.5 32.5)">20</text>
<text x="95" y="32.5" transform="rotate(-90 95 32.5)">19</text>
<text x="97.5" y="32.5" transform="rotate(-90 97.5 32.5)">18</text>
<text x="100.1" y="32.5" transform="rotate(-90 100.1 32.5)">17</text>
<text x="102.6" y="32.5" transform="rotate(-90 102.6 32.5)">16</text>
<text x="105.2" y="32.5" transform="rotate(-90 105.2 32.5)">15</text>
<text x="107.7" y="32.5" transform="rotate(-90 107.7 32.5)">14</text>
<text x="110.2" y="32.5" transform="rotate(-90 110.2 32.5)">13</text>
<text x="112.8" y="32.5" transform="rotate(-90 112.8 32.5)">12</text>
<text x="115.3" y="32.5" transform="rotate(-90 115.3 32.5)">11</text>
<text x="92.5" y="43.6" transform="rotate(-90 92.5 43.6)">1</text>
<text x="95" y="43.6" transform="rotate(-90 95 43.6)">2</text>
<text x="97.5" y="43.6" transform="rotate(-90 97.5 43.6)">3</text>
<text x="100.1" y="43.6" transform="rotate(-90 100.1 43.6)">4</text>
<text x="102.6" y="43.6" transform="rotate(-90 102.6 43.6)">5</text>
<text x="105.2" y="43.6" transform="rotate(-90 105.2 43.6)">6</text>
<text x="107.7" y="43.6" transform="rotate(-90 107.7 43.6)">7</text>
<text x="110.2" y="43.6" transform="rotate(-90 110.2 43.6)">8</text>
<text x="112.8" y="43.6" transform="rotate(-90 112.8 43.6)">9</text>
<text x="115.3" y="43.9" transform="rotate(-90 115.3 43.9)">10</text>
</g>
<g font-size=".9" fill="#006464">
<text x="93.3" y="35.8" transform="rotate(-90 93.3 35.8)">+5V</text>
<text x="95.8" y="35.1" transform="rotate(-90 95.8 35.1)">Up</text>
<text x="98.3" y="34.9" transform="rotate(-90 98.3 34.9)">TL</text>
<text x="100.9" y="35" transform="rotate(-90 100.9 35)">TR</text>
<text x="103.4" y="34.5" transform="rotate(-90 103.4 34.5)">X</text>
<text x="106" y="34.4" transform="rotate(-90 106 34.4)">A</text>
<text x="108.5" y="34.5" transform="rotate(-90 108.5 34.5)">B</text>
<text x="111" y="34.4" transform="rotate(-90 111 34.4)">Y</text>
<text x="113.6" y="35.8" transform="rotate(-90 113.6 35.8)">+5V</text>
<text x="116.1" y="35.8" transform="rotate(-90 116.1 35.8)">GND</text>
<text x="93.3" y="41.4" transform="rotate(-90 93.3 41.4)">Down</text>
<text x="95.8" y="41.4" transform="rotate(-90 95.8 41.4)">Left</text>
<text x="98.3" y="41.4" transform="rotate(-90 98.3 41.4)">Right</text>
<text x="100.9" y="41.4" transform="rotate(-90 100.9 41.4)">Select</text>
<text x="103.4" y="41.4" transform="rotate(-90 103.4 41.4)">Start</text>
<text x="106" y="41.4" transform="rotate(-90 106 41.4)">+5V</text>
<text x="108.5" y="41.4" transform="rotate(-90 108.5 41.4)">Clock</text>
<text x="111" y="41.4" transform="rotate(-90 111 41.4)">Latch</text>
<text x="113.6" y="41.4" transform="rotate(-90 113.6 41.4)">Data</text>
<text x="116.1" y="41.4" transform="rotate(-90 116.1 41.4)">GND</text>
</g>
<g font-size=".7" fill="#0000c2">
<text x="144.3" y="45.3">Note:</text>
<text x="144.3" y="46.1">On</text>
<text x="144.3" y="47">on</text>
<text x="144.3" y="47.8">Carbon</text>
<text x="145.9" y="47">the</text>
<text x="146" y="46.1">OEM,</text>
<text x="147.7" y="47.8">printed.</text>
<text x="147.9" y="47">right</text>
<text x="148.6" y="46.1">the</text>
<text x="150.4" y="47">are</text>
<text x="150.5" y="46.1">resistors</text>
<text x="151.3" y="47.8">If</text>
<text x="152.6" y="47.8">you</text>
<text x="144.3" y="48.6">are</text>
<text x="144.3" y="49.4">will</text>
<text x="144.3" y="50.2">resistors.</text>
<text x="144.3" y="51">size</text>
<text x="144.3" y="51.9">(Carbon</text>
<text x="144.3" y="52.7">super</text>
<text x="146.2" y="48.6">ordering</text>
<text x="146.3" y="49.4">need</text>
<text x="146.5" y="51">100-300ohm</text>
<text x="147.1" y="52.7">precise).</text>
<text x="148" y="51.9">prints</text>
<text x="148.5" y="50.2">Use</text>
<text x="148.9" y="49.4">to</text>
<text x="150.1" y="48.6">ENIG</text>
<text x="150.3" y="49.4">populate</text>
<text x="150.7" y="50.2">1/4W</text>
<text x="150.9" y="51.9">aren't</text>
<text x="152.6" y="48.6">you</text>
</g>
<g font-size=".5" fill="#a90000">
<text x="63.3" y="49.3">1</text>
<text x="70.6" y="49.3">2</text>
<text x="54.4" y="59" transform="rotate(-90 54.4 59)">2</text>
<text x="78.5" y="59" transform="rotate(-90 78.5 59)">2</text>
<text x="54.4" y="66.2" transform="rotate(-90 54.4 66.2)">1</text>
<text x="78.5" y="66.2" transform="rotate(-90 78.5 66.2)">1</text>
<text x="63.3" y="75.9">2</text>
<text x="70.6" y="75.9">1</text>
</g>
<g font-size=".5" fill="#006464">
<text x="64.4" y="49.9">In</text>
<text x="68.9" y="49.9">Out</text>
<text x="55" y="65.2" transform="rotate(-90 55 65.2)">In</text>
<text x="55" y="60.7" transform="rotate(-90 55 60.7)">Out</text>
<text x="79.2" y="65.2" transform="rotate(-90 79.2 65.2)">In</text>
<text x="79.2" y="60.7" transform="rotate(-90 79.2 60.7)">Out</text>
<text x="116" y="64.9" transform="rotate(-90 116 64.9)">Out</text>
<text x="137.6" y="66.2" transform="rotate(-90 137.6 66.2)">In</text>
<text x="64.4" y="76.6">Out</text>
<text x="69.3" y="76.6">In</text>
<text x="132.5" y="76.1" transform="rotate(-90 132.5 76.1)">Out</text>
</g>
<g font-size=".4" fill="#a90000">
<text x="173.7" y="53.5" transform="rotate(-90 173.7 53.5)">2</text>
<text x="179.9" y="49.3">2</text>
<text x="202.9" y="54.8" transform="rotate(-90 202.9 54.8)">2</text>
<text x="187.7" y="66.2" transform="rotate(-90 187.7 66.2)">2</text>
</g>
<g font-size=".4" fill="#006464">
<text x="174.3" y="52.6" transform="rotate(-90 174.3 52.6)">Out</text>
<text x="178.5" y="49.9">Out</text>
<text x="203.6" y="53.8" transform="rotate(-90 203.6 53.8)">Out</text>
<text x="188.3" y="65.3" transform="rotate(-90 188.3 65.3)">Out</text>
</g>
</svg>
